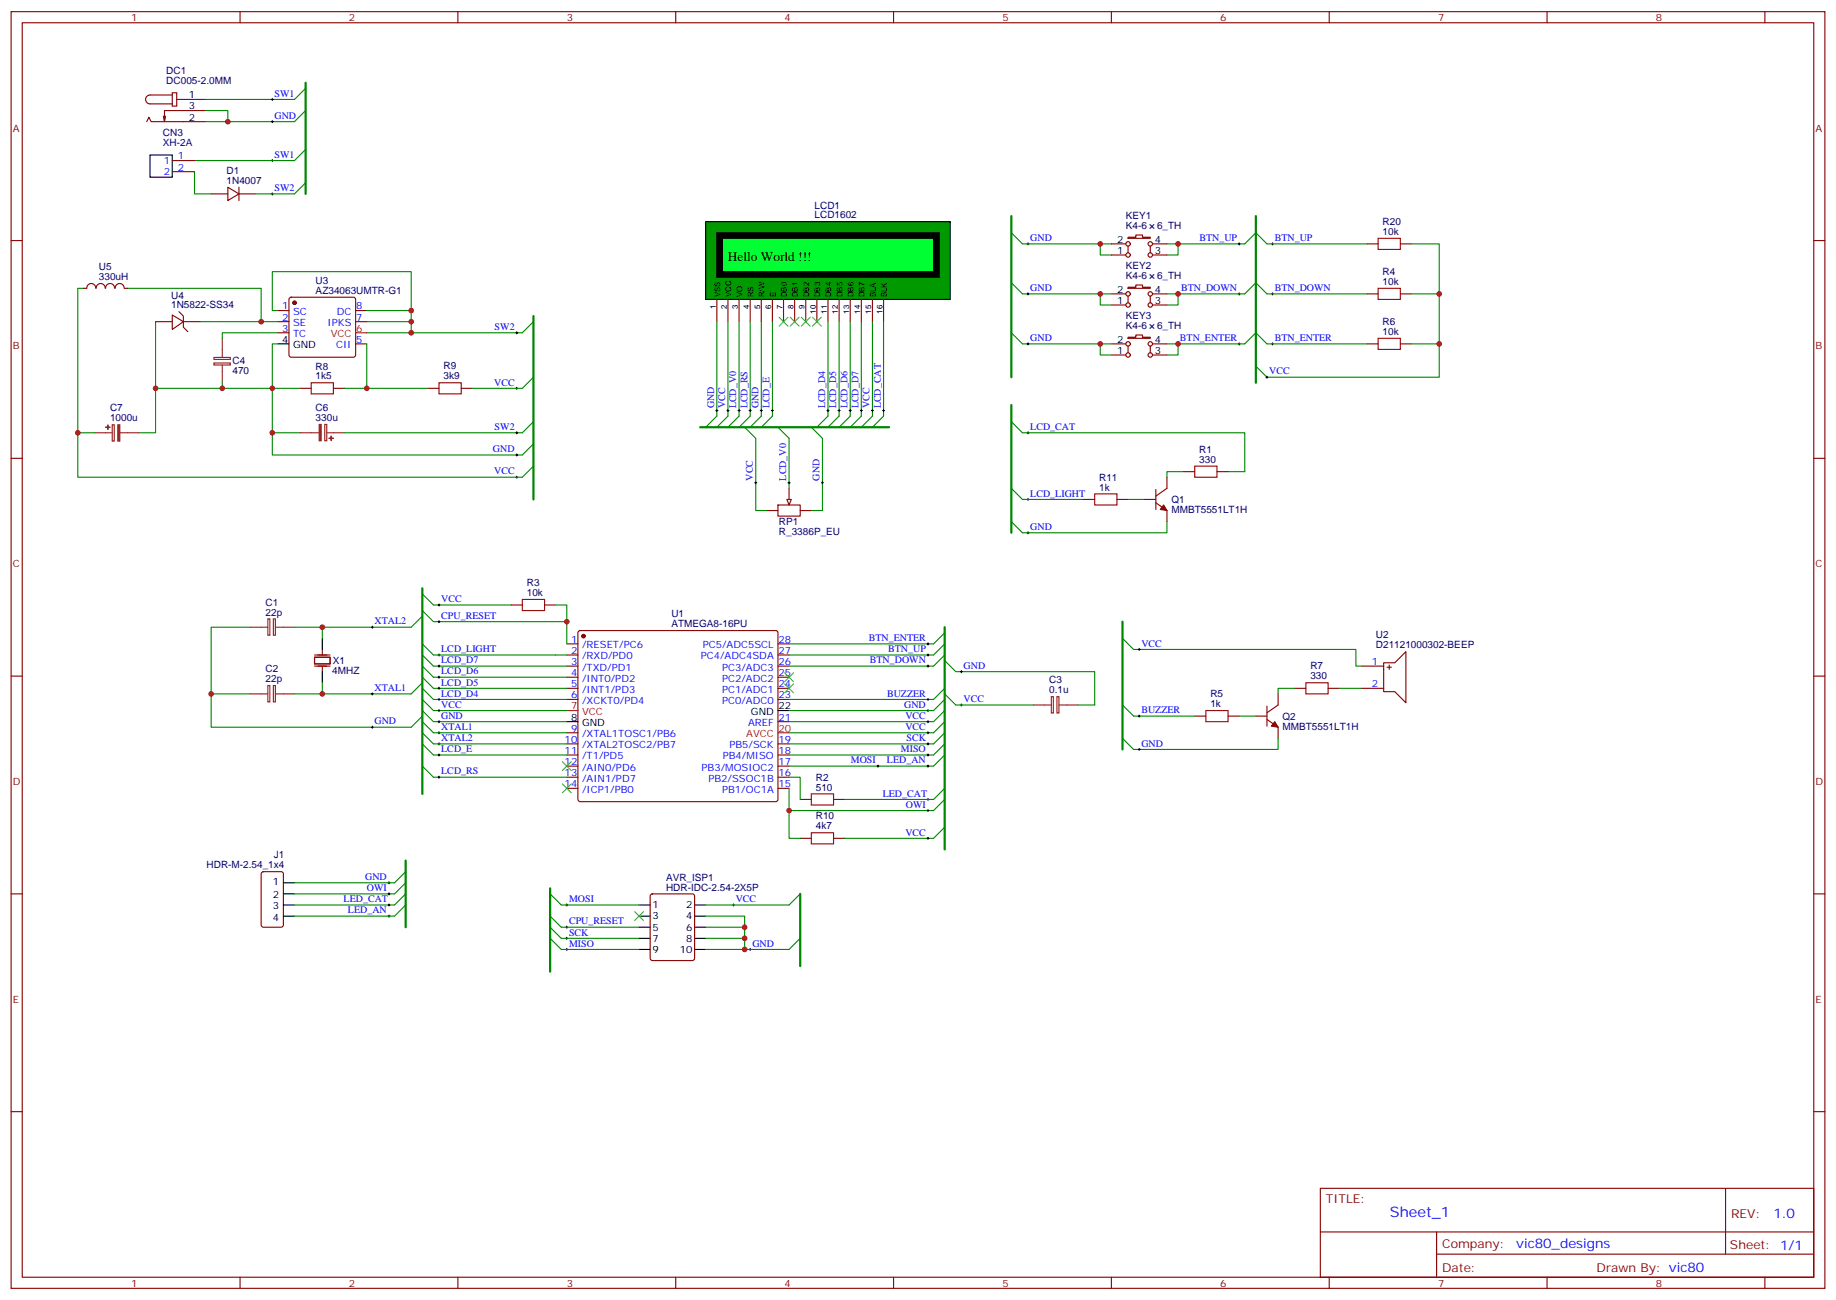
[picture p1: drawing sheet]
<svg xmlns="http://www.w3.org/2000/svg" width="583mm" height="413mm" viewBox="0 0 583 413" stroke-linecap="round" stroke-linejoin="round" font-family="sans-serif">
<g fill="none" stroke="#870000" stroke-width=".35">
<path d="M3.5 3.7h575.8v405.3h-575.8zM7.1 7.2h568.6v398.3h-568.6zM76.2 3.7v3.5M145.3 3.7v3.5M214.5 3.7v3.5M283.6 3.7v3.5M352.8 3.7v3.5M421.9 3.7v3.5M491.1 3.7v3.5M560.2 3.7v3.5M3.5 76.4h3.6M352.8 77.4h4.6"/>
<path d="M358.1 75.3h2.4v-.7h2.2v.7h2.4v.4h-7zM358.1 78.1v2.2M365.1 78.1v2.2M365.8 77.4h4.6M433.9 77.4h3.5M444.5 77.4h3.5M575.7 76.4h3.6M352.8 81h4.6M352.8 96.8h4.6M352.8 93.3h4.6M358.1 91.2h2.4v-.7h2.2v.7h2.4v.3h-7zM358.1 94v2.1"/>
<path d="M365.1 94v2.1M365.8 81h4.6M365.8 96.8h4.6M365.8 93.3h4.6M433.9 93.3h3.5M444.5 93.3h3.5M352.8 112.7h4.6M352.8 109.2h4.6M358.1 107.1h2.4v-.7h2.2v.7h2.4v.3h-7zM358.1 109.9v2.1M365.1 109.9v2.1M365.8 112.7h4.6"/>
<path d="M365.8 109.2h4.6M433.9 109.2h3.5M444.5 109.2h3.5M3.5 145.5h3.6M575.7 145.5h3.6M3.5 214.7h3.6M179.9 204.4h3.5M179.9 208h3.5M179.9 211.5h3.5M179.9 215h3.5M179.9 218.5h3.5M183.7 200.4l.4-.2h62.1l.5 .2 .2 .5v52.9l-.2 .5-.5 .2h-62.1l-.4-.2-.3-.5v-52.9z"/>
<path d="M246.9 204.4h3.6M246.9 208h3.6M246.9 211.5h3.6M246.9 215h3.6M246.9 218.5h3.6M575.7 214.7h3.6M179.9 222.1h3.5M179.9 232.7h3.5M179.9 236.2h3.5M179.9 239.7h3.5M246.9 222.1h3.6M246.9 236.2h3.6"/>
<path d="M246.9 239.7h3.6M246.9 229.1h3.6M179.9 243.2h3.5M179.9 246.8h3.5M179.9 250.3h3.5M246.9 243.2h3.6M246.9 246.8h3.6M246.9 250.3h3.6M3.5 283.8h3.6M206.6 284l.5-.2h12.7l.6 .4 .1 20.1-.5 .6-12.9 .1-.7-.5v-20zM575.7 283.8h3.6M3.5 353h3.6"/>
<path d="M575.7 353h3.6M419.1 377.3h156.6v28.2h-156.6zM547.7 377.3v20.9M419.1 391.1h156.5M456 398.2h119.6M456 391.1v14.2M76.2 405.5v3.5M145.3 405.5v3.5M214.5 405.5v3.5M283.6 405.5v3.5M352.8 405.5v3.5M421.9 405.5v3.5"/>
<path d="M491.1 405.5v3.5M560.2 405.5v3.5"/>
<circle cx="358.1" cy="77.4" r=".71"/>
<circle cx="365.1" cy="77.4" r=".71"/>
<circle cx="358.1" cy="81" r=".71"/>
<circle cx="358.1" cy="96.8" r=".71"/>
<circle cx="358.1" cy="93.3" r=".71"/>
<circle cx="365.1" cy="81" r=".71"/>
<circle cx="365.1" cy="96.8" r=".71"/>
<circle cx="365.1" cy="93.3" r=".71"/>
<circle cx="358.1" cy="109.2" r=".71"/>
<circle cx="358.1" cy="112.7" r=".71"/>
<circle cx="365.1" cy="112.7" r=".71"/>
<circle cx="365.1" cy="109.2" r=".71"/>
</g>
<circle cx="185.2" cy="202" r=".53" fill="#870000" stroke="#870000" stroke-width=".35"/>
<path d="M179.9 225.6h3.5M246.9 232.7h3.6" fill="none" stroke="#f00" stroke-width=".35"/>
<path d="M179.9 229.1h3.5M246.9 225.6h3.6M202.8 287.3h3.6M202.8 290.9h3.6M202.8 294.4h3.6M202.8 297.9h3.6M220.5 287.3h3.5M220.5 290.9h3.5M220.5 294.4h3.5M220.5 297.9h3.5M202.8 301.4h3.6M220.5 301.4h3.5" fill="none" stroke="#000" stroke-width=".35"/>
<path d="M321 68.6v51.2M398.6 68.6v52.9M134.1 186.8v65.3M299.9 199.1v70.6M174.6 282v26.5M254 283.8v22.9" fill="none" stroke="#008700" stroke-width=".71"/>
<g fill="none" stroke="#008700" stroke-width=".35">
<path d="M321 73.9l3.6 3.5h28.2M349.2 77.4v3.6h3.6M370.4 77.4h3.5v3.6h-3.5M373.9 77.4h21.2l3.5-3.5 3.6 3.5h31.7M448 77.4h8.8v42.4h-54.6l-3.6-3.6M321 89.8l3.6 3.5h28.2M349.2 93.3v3.5h3.6M370.4 93.3h3.5v3.5h-3.5M373.9 93.3h21.2l3.5-3.5 3.6 3.5h31.7M448 93.3h8.8M321 105.7l3.6 3.5h28.2M349.2 109.2v3.5h3.6"/>
<path d="M370.4 109.2h3.5v3.5h-3.5M373.9 109.2h21.2l3.5-3.5 3.6 3.5h31.7M448 109.2h8.8M134.1 193.9l3.5 3.5h42.3v7M134.1 204.4l3.5 3.6M134.1 208l3.5 3.5h42.3M134.1 211.5l3.5 3.5h42.3M134.1 215l3.5 3.5h42.3M134.1 218.5l3.5 3.6h42.3M299.9 200.9l-3.6 3.5h-45.8M299.9 204.4l-3.6 3.6h-45.8M299.9 218.5l-3.6 3.6h-45.8"/>
<path d="M299.9 208l-3.6 3.5h-45.8M134.1 222.1l3.5 3.5h42.3M134.1 225.6l3.5 3.5h42.3M134.1 236.2l3.5 3.5h42.3M299.9 222.1l-3.6 3.5h-45.8M299.9 225.6l-3.6 3.5h-45.8M299.9 229.1l-3.6 3.6h-45.8M299.9 239.7l-3.6 3.5h-45.8M299.9 236.2l-3.6 3.5h-45.8M299.9 232.7l-3.6 3.5h-45.8M134.1 243.2l3.5 3.6h42.3M250.5 250.3v7.1h45.8l3.6-3.6"/>
<path d="M299.9 250.3l-3.6 3.5M174.6 297.9l3.6 3.5h24.6M174.6 294.4l3.6 3.5h24.6M174.6 290.9l3.6 3.5h24.6M174.6 283.8l3.6 3.5h24.6M224 290.9h12.4v10.5M224 297.9h12.4M224 294.4h12.4M254 297.9l-3.5 3.5h-26.5M254 283.8l-3.5 3.5h-26.5"/>
</g>
<path d="M249.1 217.1l2.8 2.9M249.1 213.6l2.8 2.8M251.9 217.1l-2.8 2.9M251.9 213.6l-2.8 2.8M178.5 248.9l2.8 2.8M178.5 241.8l2.8 2.9M181.3 248.9l-2.8 2.8M181.3 241.8l-2.8 2.9M201.4 289.5l2.9 2.8M204.3 289.5l-2.9 2.8" fill="none" stroke="#3c3" stroke-width=".35"/>
<g fill="none" stroke="#000" stroke-width=".32">
<path d="M326 77.4h.7M326.3 77.1v.7M393 77.4h.7M393.3 77.1v.7M403.6 77.4h.7M403.9 77.1v.7M326 93.3h.7M326.3 93v.7M393 93.3h.7M393.3 93v.7M403.6 93.3h.7M403.9 93v.7"/>
<path d="M326 109.2h.7M326.3 108.8v.7M393 109.2h.7M393.3 108.8v.7M401.8 119.8h.7M402.2 119.4v.7M403.6 109.2h.7M403.9 108.8v.7M139 197.4h.7M139.3 197v.7M139 208h.7M139 215h.7"/>
<path d="M139 211.5h.7M139 218.5h.7M139.3 207.6v.7M139.3 211.1v.7M139.3 214.7v.7M139.3 218.2v.7M294.2 208h.7M294.2 211.5h.7M294.2 204.4h.7M294.6 204.1v.7M294.6 207.6v.7M294.6 211.1v.7"/>
<path d="M139 225.6h.7M139 229.1h.7M139 222.1h.7M139 239.7h.7M139.3 221.7v.7M139.3 225.2v.8M139.3 228.8v.7M139.3 239.4v.7M294.2 225.6h.7M294.2 229.1h.7M294.2 222.1h.7M294.2 239.7h.7"/>
<path d="M294.2 232.7h.7M294.2 236.2h.7M294.6 221.7v.7M294.6 225.2v.8M294.6 228.8v.7M294.6 232.3v.7M294.6 235.8v.7M294.6 239.4v.7M139 246.8h.7M139.3 246.4v.7M278.3 243.2h.7M278.7 242.9v.7"/>
<path d="M294.2 257.4h.7M294.2 253.8h.7M294.2 243.2h.7M294.6 242.9v.7M294.6 253.5v.7M294.6 257v.7M179.6 287.3h.7M179.6 297.9h.7M179.6 294.4h.7M179.9 287v.7M179.9 294v.7M179.9 297.6v.7"/>
<path d="M232.5 287.3h.7M232.8 287v.7M179.6 301.4h.7M179.9 301.1v.7M237.8 301.4h.7M238.1 301.1v.7"/>
</g>
<path d="M437.4 75.7h7.1v3.5h-7.1zM437.4 91.5h7.1v3.6h-7.1zM437.4 107.4h7.1v3.5h-7.1z" fill="none" stroke="#a10000" stroke-width=".35"/>
<path d="M224 70.4h77.6v24.7h-77.6z" fill="#090" stroke="#000" stroke-width=".35"/>
<g fill="none" stroke="#870000" stroke-width=".35">
<path d="M227.5 95.1v7M231.1 95.1v7M234.6 95.1v7M238.1 95.1v7M241.7 95.1v7M245.2 95.1v7M248.7 95.1v7M252.2 95.1v7M255.8 95.1v7M259.3 95.1v7M262.8 95.1v7M266.3 95.1v7"/>
<path d="M269.9 95.1v7M273.4 95.1v7M276.9 95.1v7M280.5 95.1v7"/>
</g>
<path d="M227.5 73.9h70.6v14.1h-70.6z" fill="#000" stroke="#000" stroke-width=".35"/>
<path d="M229.3 75.7h67v10.6h-67z" fill="none" stroke="#000" stroke-width=".35"/>
<path d="M229.3 75.7h67v10.6h-67z" fill="#0f3" stroke="#000" stroke-width=".35"/>
<path d="M222.2 135.6h60" fill="none" stroke="#008700" stroke-width=".71"/>
<g fill="none" stroke="#008700" stroke-width=".35">
<path d="M227.5 102.1v30l-3.5 3.5M231.1 102.1v30l-3.6 3.5M234.6 102.1v30l-3.5 3.5M238.1 102.1v30l-3.5 3.5M241.7 102.1v30l-3.6 3.5M245.2 102.1v30l-3.5 3.5M262.8 102.1v30l-3.5 3.5M266.3 102.1v30l-3.5 3.5M269.9 102.1v30l-3.6 3.5M273.4 102.1v30l-3.5 3.5M276.9 102.1v30l-3.5 3.5M280.5 102.1v30l-3.6 3.5"/>
<path d="M79.4 199.1h-12.4v31.8h63.5l3.6-3.5M134.1 188.6l3.5 3.5h24.7M134.1 195.6l-3.6 3.5h-37M176.4 192.1h3.5v5.3M134.1 216.8l-3.6 3.5h-37M137.6 208h42.3M299.9 209.7l3.5 3.6h44.1v10.5h-5.3M67 220.3h12.4M134.1 232.7l3.5 3.5h42.3M134.1 229.1l3.5 3.6h42.3M299.9 220.3l3.5 3.5h24.7M250.5 246.8h3.5v7"/>
<path d="M268.1 253.8h28.2"/>
</g>
<path d="M247.3 100.7l2.8 2.8M250.1 100.7l-2.8 2.8M250.8 100.7l2.8 2.8M253.6 100.7l-2.8 2.8M254.4 100.7l2.8 2.8M257.2 100.7l-2.8 2.8M257.9 100.7l2.8 2.8M260.7 100.7l-2.8 2.8" fill="none" stroke="#3c3" stroke-width=".35"/>
<g fill="none" stroke="#000" stroke-width=".32">
<path d="M227.2 130.4h.7M227.5 130v.7M230.7 130.4h.7M231.1 130v.7M234.2 130.4h.7M234.6 130v.7M237.8 130.4h.7M238.1 130v.7M241.3 130.4h.7M241.7 130v.7M244.8 130.4h.7M245.2 130v.7"/>
<path d="M262.5 130.4h.7M262.8 130v.7M266 130.4h.7M266.3 130v.7M269.5 130.4h.7M269.9 130v.7M273 130.4h.8M273.4 130v.7M276.6 130.4h.7M276.9 130v.7M280.1 130.4h.7M280.5 130v.7"/>
<path d="M117.8 199.1h.7M118.2 198.8v.7M139 192.1h.7M139.3 191.7v.7M118.2 220v.7M304.8 213.3h.7M305.2 212.9v.7M117.8 220.3h.7M117.8 230.9h.7M118.2 230.5v.7M139 236.2h.7M139 232.7h.7"/>
<path d="M139.3 232.3v.7M139.3 235.8v.7M304.8 223.8h.7M305.2 223.5v.7"/>
</g>
<path d="M165.8 190.3h7.1v3.6h-7.1zM257.5 252.1h7.1v3.5h-7.1z" fill="none" stroke="#a10000" stroke-width=".35"/>
<path d="M250.5 155v3.6M243.4 162.1h3.5M246.9 160.3h7.1v3.6h-7.1zM254 162.1h3.5M162.3 192.1h3.5M172.9 192.1h3.5M254 253.8h3.5M264.6 253.8h3.5" fill="none" stroke="#870000" stroke-width=".35"/>
<path d="M79.4 199.1h5.6M85 196.5h.7v5.2h-.7zM86.8 196.5h.6v5.2h-.6zM87.5 199.1h6M85 217.7h.7v5.1h-.7zM86.8 217.7h.6v5.1h-.6zM79.4 220.3h5.6M87.5 220.3h6M328.1 223.8h5.6M333.7 221.2h.7v5.2h-.7zM335.5 221.2h.6v5.2h-.6zM336.2 223.8h6" fill="none" stroke="#8c2424" stroke-width=".35"/>
<path d="M249.8 158.6h1.4l-.7 1.7z" fill="#f0f0f0" stroke="#870000" stroke-width=".35"/>
<g fill="none" stroke="#870000" stroke-width=".35">
<path d="M46.6 38.6l.7-1.4 .7 1.4h17.3M52.6 36.9l-.4 1.7M54.7 29.5h1.4v4.2h-1.4zM54.7 30.2h-7.1a1.41 1.41 0 0 0-1.4 1.4 1.41 1.41 0 0 0 1.4 1.4h7.1M56.1 31.6h9.2M65.3 35.1h-13.1v3.5l-.3-1.7M54.7 51h7M54.7 54.5h7M72.3 59.4l3.5 2.2-3.5 2.1zM75.8 59.4v4.3M67 61.6h5.3M75.8 61.6h5.3"/>
<path d="M26.5 91.5h1M27.6 91.5a1.41 1.41 0 0 1 1.4-1.5 1.41 1.41 0 0 1 1.4 1.5M30.6 91.5a1.41 1.41 0 0 1 1.4-1.5 1.41 1.41 0 0 1 1.4 1.5M33.5 91.5a1.41 1.41 0 0 1 1.4-1.5 1.41 1.41 0 0 1 1.4 1.5M36.6 91.5a1.41 1.41 0 0 1 1.4-1.5 1.41 1.41 0 0 1 1.4 1.5M39.5 91.5h1.1M56.8 99l1.4 1.4v3.5l1.4 1.4M88.2 98.6h3.5M92 94.6l.4-.2h19.8l.5 .2 .2 .5v17.6l-.2 .5-.5 .2h-19.8l-.5-.2-.2-.5v-17.6zM112.9 98.6h3.5M49.4 102.1h5.3M54.7 100l3.5 2.1-3.5 2.5z"/>
<path d="M58.2 102.1h5.3M88.2 102.1h3.5M88.2 105.7h3.5M112.9 102.1h3.5M112.9 109.2h3.5M95.2 123.3h3.6M105.8 123.3h3.6M135.8 123.3h3.5M146.4 123.3h3.5M344 158.6h3.5M354.5 158.6h3.6M363.4 158.6h3.5"/>
<path d="M366.9 159.6l3.5 2.5v3.5M366.9 155.4v6.3M370.4 151.5v3.5l-3.5 2.5M375.7 149.8h3.5M386.3 149.8h3.5M99.8 208.7h5v2.1h-5zM99.8 208h5M99.8 211.5h5M102.3 206.2v1.8M102.3 211.5v1.8M411 218.5h3.5M421.6 218.5h3.5"/>
<path d="M432.2 211.5h7M432.2 218.5h7M439.2 210.4h3.5l3.6-3.5v16.2l-3.6-3.5h-3.5zM440.3 211.8h1.4M441 211.1v1.4M379.2 227.4h3.6M389.8 227.4h3.5M398.6 227.4h3.6M402.2 228.4l3.5 2.5v3.5M402.2 224.2v6.3M405.7 220.3v3.5l-3.5 2.5M83.1 277l.5-.2h5.7l.6 .4 .1 16.5-.5 .6-5.9 .1-.6-.5-.1-16.4z"/>
<path d="M254 266.2h3.5M264.6 266.2h3.5"/>
</g>
<g fill="none" stroke="#000" stroke-width=".32">
<path d="M86.1 38.6h.7M86.1 31.6h.7M86.4 31.2v.7M86.4 38.3v.7M86.1 51h.7M86.4 50.6v.7M86.1 61.6h.7M86.4 61.2v.7M163.7 105.7h.7M164 105.3v.7M163.7 137.4h.7M163.7 123.3h.7"/>
<path d="M164 122.9v.7M164 137.1v.7M326 137.4h.7M326.3 137.1v.7M163.7 144.5h.7M163.7 151.5h.7M164 144.1v.7M164 151.2v.7M239.5 153.3h.7M239.9 152.9v.7M250.1 153.3h.7M250.5 152.9v.7"/>
<path d="M260.7 153.3h.7M261.1 152.9v.7M326 158.6h.7M326.3 158.2v.7M326 169.2h.7M326.3 168.8v.7M361.2 206.2h.7M361.6 205.8v.8M361.2 227.4h.7M361.2 237.9h.7M361.6 227v.7M361.6 237.6v.7"/>
<path d="M123.5 279.9v.7M294.2 266.2h.7M294.6 265.8v.7M123.1 280.3h.7M123.1 290.9h.7M123.1 287.3h.7M123.1 283.8h.7M123.5 283.5v.7M123.5 287v.7M123.5 290.5v.7"/>
</g>
<g fill="none" stroke="#008700" stroke-width=".35">
<path d="M65.3 35.1h7v3.5h21.2l3.5-3.5M65.3 38.6h7M97 28l-3.5 3.6h-28.2M61.7 54.5v7.1h5.3M97 47.4l-3.5 3.6h-31.8M97 58l-3.5 3.6h-12.4M26.5 91.5h-1.8v45.9h5.3M40.6 91.5h42.3v10.6M88.2 98.6h-1.8v-12.3h44.1v12.3h-14.1M130.5 98.6v7.1h-14.1M49.4 102.1v21.2h21.2M63.5 102.1h24.7"/>
<path d="M88.2 109.2h-1.8v14.1h8.8M88.2 105.7h-17.6v1.7M116.4 109.2v14.1h-7M116.4 102.1h14.1M169.3 119.8l-3.5 3.5h-15.9M169.3 102.1l-3.5 3.6h-35.3M24.7 137.4v14.1h141.1l3.5-3.5M49.4 123.3v14.1h-5.3M70.6 121.5v1.8h15.8v14.1h8.8M86.4 137.4v7.1h79.4l3.5-3.6M116.4 123.3h19.4M169.3 133.9l-3.5 3.5h-56.4"/>
<path d="M236.4 135.6l3.5 3.6v22.9h3.5M246.9 135.6l3.6 3.6v15.8M257.5 135.6l3.6 3.6v22.9h-3.6M321 133.9l3.6 3.5h70.5v12.4h-5.3M321 155l3.6 3.6h19.4M358.1 158.6h5.3M375.7 149.8h-5.3v1.7M321 165.6l3.6 3.6h45.8v-3.6M102.3 199.1v3.6M102.3 216.8v3.5M356.3 202.7l3.5 3.5h70.6v5.3h1.8M411 218.5h-5.3v1.8"/>
<path d="M425.1 218.5h7.1M356.3 234.4l3.5 3.5h45.9v-3.5M356.3 223.8l3.5 3.6h19.4M393.3 227.4h5.3M250.5 257.4v8.8h3.5M128.8 276.8l-3.6 3.5h-31.7M299.9 262.6l-3.6 3.6h-28.2M128.8 280.3l-3.6 3.5h-31.7M128.8 283.8l-3.6 3.5h-31.7M128.8 287.3l-3.6 3.6h-31.7"/>
</g>
<path d="M97 26.3v35.3M169.3 100.4v58.2M321 128.6v40.6M356.3 197.4v40.5M128.8 273.2v21.2" fill="none" stroke="#008700" stroke-width=".71"/>
<path d="M47.6 49.2h7.1v7.1h-7.1zM88.2 109.2h3.5M102.3 202.7v3.5M102.3 213.3v3.5M90 280.3h3.5M90 283.8h3.5M90 287.3h3.5M90 290.9h3.5" fill="none" stroke="#000" stroke-width=".35"/>
<g fill="#870000" stroke="#870000" stroke-width=".35">
<path d="M404.6 229.1l1.1 1.8-2.1-.4z"/>
<path d="M369.4 160.3l1 1.8-2.1-.4z"/>
<circle cx="93.5" cy="96.1" r=".53"/>
</g>
<path d="M98.8 121.5h7v3.6h-7zM139.3 121.5h7.1v3.6h-7.1zM347.5 156.8h7v3.5h-7zM379.2 148h7.1v3.5h-7.1zM414.5 216.8h7.1v3.5h-7.1zM382.8 225.6h7v3.5h-7zM257.5 264.4h7.1v3.5h-7.1z" fill="none" stroke="#a10000" stroke-width=".35"/>
<path d="M112.9 105.7h3.5" fill="none" stroke="#f00" stroke-width=".35"/>
<path d="M67.9 113.5h5.2v.6h-5.2zM67.9 115.3h5.2v.6h-5.2zM70.6 107.4v6M70.6 115.9v5.6M30 137.4h5.6M35.6 134.9h.7v5.2h-.7zM38.1 137.4h6M95.2 137.4h6M103.1 134.8h.6v5.1h-.6zM103.7 137.4h5.7" fill="none" stroke="#8c2424" stroke-width=".35"/>
<g fill="#8c2424" stroke="#8c2424" stroke-width=".35">
<path d="M101.3 134.8h.7v5.1h-.7z"/>
<path d="M105.1 138.5v1.4z"/>
<path d="M104.4 139.1l1.4 .1z"/>
<path d="M37.4 134.9h.6v5.2h-.6z"/>
<path d="M34.2 134.9l.1 1.4z"/>
<path d="M33.5 135.6l1.4 .1z"/>
</g>
<g fill="#c00">
<circle cx="373.9" cy="77.4" r=".88"/>
<circle cx="349.3" cy="77.4" r=".88"/>
<circle cx="349.3" cy="93.3" r=".88"/>
<circle cx="373.9" cy="93.3" r=".88"/>
<circle cx="349.3" cy="109.2" r=".88"/>
<circle cx="373.9" cy="109.2" r=".88"/>
<circle cx="456.8" cy="93.3" r=".88"/>
<circle cx="456.8" cy="109.2" r=".88"/>
<circle cx="236.4" cy="297.9" r=".88"/>
<circle cx="236.4" cy="294.4" r=".88"/>
<circle cx="236.4" cy="301.4" r=".88"/>
<circle cx="67" cy="220.3" r=".88"/>
<circle cx="179.9" cy="197.4" r=".88"/>
<circle cx="72.3" cy="38.6" r=".88"/>
<circle cx="102.3" cy="199.1" r=".88"/>
<circle cx="102.3" cy="220.3" r=".88"/>
<circle cx="86.4" cy="123.3" r=".88"/>
<circle cx="82.9" cy="102.1" r=".88"/>
<circle cx="70.6" cy="123.3" r=".88"/>
<circle cx="49.4" cy="123.3" r=".88"/>
<circle cx="86.4" cy="137.4" r=".88"/>
<circle cx="24.7" cy="137.4" r=".88"/>
<circle cx="116.4" cy="123.3" r=".88"/>
<circle cx="130.5" cy="98.6" r=".88"/>
<circle cx="130.5" cy="102.1" r=".88"/>
<circle cx="130.5" cy="105.7" r=".88"/>
<circle cx="250.5" cy="257.4" r=".88"/>
</g>
<text font-size="4.6" fill="#00f" x="441.2" y="386.3">Sheet_1</text>
<text font-size="4.2" x="231.1" y="82.7">Hello World !!!</text>
<g font-size="4.2" fill="#00f">
<text x="562.9" y="386.6">1.0</text>
<text x="481.3" y="396.1">vic80_designs</text>
</g>
<g font-size="3.9" fill="#800">
<text x="420.9" y="381.9">TITLE:</text>
<text x="549.5" y="386.6">REV:</text>
<text x="457.8" y="396.1">Company:</text>
<text x="549.1" y="396.7">Sheet: 1/1</text>
<text x="457.8" y="403.8">Date:</text>
<text x="506.8" y="403.8">Drawn By: vic80</text>
</g>
<g font-size="3.2" fill="#800">
<text x="41.6" y="6.7">1</text>
<text x="110.8" y="6.7">2</text>
<text x="179.9" y="6.7">3</text>
<text x="249.1" y="6.7">4</text>
<text x="318.2" y="6.7">5</text>
<text x="387.3" y="6.7">6</text>
<text x="456.5" y="6.7">7</text>
<text x="525.6" y="6.7">8</text>
<text x="4.1" y="41.8">A</text>
<text x="576.3" y="41.8">A</text>
<text x="4.1" y="110.9">B</text>
<text x="576.3" y="110.9">B</text>
<text x="4.1" y="180.1">C</text>
<text x="576.3" y="180.1">C</text>
<text x="4.1" y="249.2">D</text>
<text x="576.3" y="249.2">D</text>
<text x="4.1" y="318.4">E</text>
<text x="576.3" y="318.4">E</text>
<text x="41.6" y="408.5">1</text>
<text x="110.8" y="408.5">2</text>
<text x="179.9" y="408.5">3</text>
<text x="249.1" y="408.5">4</text>
<text x="318.2" y="408.5">5</text>
<text x="387.3" y="408.5">6</text>
<text x="456.5" y="408.5">7</text>
<text x="525.6" y="408.5">8</text>
</g>
<g font-size="3.2" fill="#000080">
<text x="52.8" y="23.6">DC1</text>
<text x="52.8" y="26.8">DC005-2.0MM</text>
<text x="51.7" y="46.4">XH-2A</text>
<text x="51.7" y="43.2">CN3</text>
<text x="71.9" y="58.4">1N4007</text>
<text x="71.9" y="55.3">D1</text>
<text x="258.6" y="69.3">LCD1602</text>
<text x="258.6" y="66.4">LCD1</text>
<text x="357.4" y="69.7">KEY1</text>
<text x="438.9" y="71.4">R20</text>
<text x="357.4" y="72.8">K4-6</text>
<text x="367.3" y="72.8">6_TH</text>
<text x="438.9" y="74.6">10k</text>
<text x="31.4" y="89">330uH</text>
<text x="31.4" y="85.8">U5</text>
<text x="357.4" y="88.7">K4-6</text>
<text x="357.4" y="85.5">KEY2</text>
<text x="367.3" y="88.7">6_TH</text>
<text x="438.9" y="87.3">R4</text>
<text x="54.3" y="94.8">U4</text>
<text x="100.2" y="93.3">AZ34063UMTR-G1</text>
<text x="100.2" y="90.1">U3</text>
<text x="438.9" y="90.5">10k</text>
<text x="54.3" y="97.9">1N5822-SS34</text>
<text x="357.4" y="101.4">KEY3</text>
<text x="357.4" y="104.6">K4-6</text>
<text x="367.3" y="104.6">6_TH</text>
<text x="438.9" y="106.4">10k</text>
<text x="438.9" y="103.2">R6</text>
<text x="73.8" y="118.8">470</text>
<text x="73.8" y="115.6">C4</text>
<text x="100.2" y="117.4">R8</text>
<text x="140.8" y="117.3">R9</text>
<text x="100.2" y="120.5">1k5</text>
<text x="140.8" y="120.5">3k9</text>
<text x="34.9" y="130.6">C7</text>
<text x="100.2" y="130.5">C6</text>
<text x="34.9" y="133.8">1000u</text>
<text x="100.2" y="133.7">330u</text>
<text x="380.7" y="143.8">R1</text>
<text x="380.7" y="146.9">330</text>
<text x="348.9" y="155.8">1k</text>
<text x="348.9" y="152.6">R11</text>
<text x="371.8" y="159.7">Q1</text>
<text x="247.3" y="166.7">RP1</text>
<text x="371.8" y="162.9">MMBT5551LT1H</text>
<text x="247.3" y="169.9">R_3386P_EU</text>
<text x="167.2" y="189.3">10k</text>
<text x="167.2" y="186.1">R3</text>
<text x="84.3" y="195.4">22p</text>
<text x="84.3" y="192.3">C1</text>
<text x="213.1" y="196">U1</text>
<text x="213.1" y="199.1">ATMEGA8-16PU</text>
<text x="436.8" y="202.7">U2</text>
<text x="436.8" y="205.8">D21121000302-BEEP</text>
<text x="84.3" y="213.4">C2</text>
<text x="105.5" y="214">4MHZ</text>
<text x="105.6" y="210.9">X1</text>
<text x="415.9" y="215.7">330</text>
<text x="415.9" y="212.5">R7</text>
<text x="84.3" y="216.6">22p</text>
<text x="333" y="220.1">0.1u</text>
<text x="333" y="217">C3</text>
<text x="384.2" y="221.4">R5</text>
<text x="384.2" y="224.5">1k</text>
<text x="407.1" y="231.7">MMBT5551LT1H</text>
<text x="407.1" y="228.5">Q2</text>
<text x="259" y="251">510</text>
<text x="259" y="247.8">R2</text>
<text x="258.9" y="263.3">4k7</text>
<text x="258.9" y="260.1">R10</text>
<text x="65.6" y="275.7">HDR-M-2.54_1x4</text>
<text x="86.9" y="272.5">J1</text>
<text x="211.4" y="279.6">AVR_ISP1</text>
<text x="211.4" y="282.8">HDR-IDC-2.54-2X5P</text>
</g>
<g font-size="3.2">
<text x="60" y="34.7">3</text>
<text x="60" y="31.2">1</text>
<text x="60" y="38.3">2</text>
<text x="354.6" y="77.1">2</text>
<text x="366.5" y="77.1">4</text>
<text x="354.6" y="80.6">1</text>
<text x="366.5" y="80.6">3</text>
<text x="354.6" y="93">2</text>
<text x="366.5" y="93">4</text>
<text x="354.6" y="96.5">1</text>
<text x="366.5" y="96.5">3</text>
<text x="89.5" y="108.8">4</text>
<text x="93" y="110.6">GND</text>
<text x="354.6" y="112.4">1</text>
<text x="354.6" y="108.8">2</text>
<text x="366.5" y="112.4">3</text>
<text x="366.5" y="108.8">4</text>
<text x="238.4" y="227">GND</text>
<text x="247.1" y="225.2">22</text>
<text x="181.3" y="228.8">8</text>
<text x="184.7" y="230.5">GND</text>
<text x="86.6" y="281">1</text>
<text x="86.6" y="285.2">2</text>
<text x="86.6" y="288.7">3</text>
<text x="86.6" y="292.3">4</text>
<text x="207.1" y="288.4">1</text>
<text x="207.1" y="291.9">3</text>
<text x="217.8" y="288.4">2</text>
<text x="217.8" y="291.9">4</text>
<text x="207.1" y="295.5">5</text>
<text x="207.1" y="299">7</text>
<text x="217.8" y="295.5">6</text>
<text x="217.8" y="299">8</text>
<text x="207.1" y="302.5">9</text>
<text x="215.7" y="302.5">10</text>
</g>
<g font-size="3.2" fill="#00f">
<text x="87.1" y="30.7">SW1</text>
<text x="87.1" y="37.7">GND</text>
<text x="52" y="52">1</text>
<text x="56.4" y="50.6">1</text>
<text x="87.1" y="50.1">SW1</text>
<text x="52" y="55.6">2</text>
<text x="56.4" y="54.2">2</text>
<text x="87.1" y="60.7">SW2</text>
<text x="327" y="76.6">GND</text>
<text x="380.7" y="76.6">BTN_UP</text>
<text x="404.6" y="76.6">BTN_UP</text>
<text x="327" y="92.4">GND</text>
<text x="374.9" y="92.4">BTN_DOWN</text>
<text x="404.6" y="92.4">BTN_DOWN</text>
<text x="89.5" y="98.2">1</text>
<text x="89.5" y="101.8">2</text>
<text x="93" y="100">SC</text>
<text x="106.9" y="100">DC</text>
<text x="113.1" y="101.8">7</text>
<text x="113.1" y="98.2">8</text>
<text x="89.5" y="105.3">3</text>
<text x="93" y="103.5">SE</text>
<text x="93" y="107.1">TC</text>
<text x="104" y="103.5">IPKS</text>
<text x="157" y="104.8">SW2</text>
<text x="106.7" y="110.6">CII</text>
<text x="113.1" y="108.8">5</text>
<text x="327" y="108.3">GND</text>
<text x="374.5" y="108.3">BTN_ENTER</text>
<text x="404.6" y="108.3">BTN_ENTER</text>
<text x="402.9" y="118.9">VCC</text>
<text x="156.9" y="122.4">VCC</text>
<text x="226.7" y="129.6" transform="rotate(-90 226.7 129.6)">GND</text>
<text x="230.2" y="129.6" transform="rotate(-90 230.2 129.6)">VCC</text>
<text x="233.7" y="129.6" transform="rotate(-90 233.7 129.6)">LCD_V0</text>
<text x="237.2" y="129.6" transform="rotate(-90 237.2 129.6)">LCD_RS</text>
<text x="240.8" y="129.6" transform="rotate(-90 240.8 129.6)">GND</text>
<text x="244.3" y="129.6" transform="rotate(-90 244.3 129.6)">LCD_E</text>
<text x="261.9" y="129.6" transform="rotate(-90 261.9 129.6)">LCD_D4</text>
<text x="265.5" y="129.6" transform="rotate(-90 265.5 129.6)">LCD_D5</text>
<text x="269" y="129.6" transform="rotate(-90 269 129.6)">LCD_D6</text>
<text x="272.5" y="129.6" transform="rotate(-90 272.5 129.6)">LCD_D7</text>
<text x="276" y="129.6" transform="rotate(-90 276 129.6)">VCC</text>
<text x="279.6" y="129.6" transform="rotate(-90 279.6 129.6)">LCD_CAT</text>
<text x="157" y="136.5">SW2</text>
<text x="327" y="136.5">LCD_CAT</text>
<text x="156.5" y="143.6">GND</text>
<text x="156.9" y="150.6">VCC</text>
<text x="239" y="152.6" transform="rotate(-90 239 152.6)">VCC</text>
<text x="249.6" y="152.6" transform="rotate(-90 249.6 152.6)">LCD_V0</text>
<text x="260.2" y="152.6" transform="rotate(-90 260.2 152.6)">GND</text>
<text x="327" y="157.7">LCD_LIGHT</text>
<text x="327" y="168.3">GND</text>
<text x="140.1" y="191.2">VCC</text>
<text x="140.1" y="196.5">CPU_RESET</text>
<text x="118.9" y="198.3">XTAL2</text>
<text x="275.8" y="203.6">BTN_ENTER</text>
<text x="140.1" y="207.1">LCD_LIGHT</text>
<text x="181.3" y="204.1">1</text>
<text x="181.3" y="207.6">2</text>
<text x="184.7" y="205.8">/RESET/PC6</text>
<text x="184.7" y="209.4">/RXD/PD0</text>
<text x="222.4" y="209.4">PC4/ADC4SDA</text>
<text x="223.1" y="205.8">PC5/ADC5SCL</text>
<text x="247.1" y="207.6">27</text>
<text x="247.1" y="204.1">28</text>
<text x="281.9" y="207.1">BTN_UP</text>
<text x="362.3" y="205.3">VCC</text>
<text x="140.1" y="214.1">LCD_D6</text>
<text x="140.1" y="210.6">LCD_D7</text>
<text x="181.3" y="211.1">3</text>
<text x="181.3" y="214.7">4</text>
<text x="184.7" y="212.9">/TXD/PD1</text>
<text x="229.2" y="212.9">PC3/ADC3</text>
<text x="247.1" y="214.7">25</text>
<text x="247.1" y="211.1">26</text>
<text x="276.1" y="210.6">BTN_DOWN</text>
<text x="305.9" y="212.4">GND</text>
<text x="435.4" y="211.1">1</text>
<text x="118.9" y="219.4">XTAL1</text>
<text x="140.1" y="217.7">LCD_D5</text>
<text x="140.1" y="221.2">LCD_D4</text>
<text x="181.3" y="218.2">5</text>
<text x="181.3" y="221.7">6</text>
<text x="184.7" y="216.4">/INT0/PD2</text>
<text x="184.7" y="220">/INT1/PD3</text>
<text x="229.2" y="220">PC1/ADC1</text>
<text x="229.2" y="216.4">PC2/ADC2</text>
<text x="247.1" y="221.7">23</text>
<text x="247.1" y="218.2">24</text>
<text x="281.6" y="221.2">BUZZER</text>
<text x="435.4" y="218.2">2</text>
<text x="140.1" y="224.7">VCC</text>
<text x="184.7" y="223.5">/XCKT0/PD4</text>
<text x="229.2" y="223.5">PC0/ADC0</text>
<text x="287" y="224.7">GND</text>
<text x="305.9" y="223">VCC</text>
<text x="362.3" y="226.5">BUZZER</text>
<text x="118.9" y="230">GND</text>
<text x="140.1" y="228.2">GND</text>
<text x="140.1" y="231.8">XTAL1</text>
<text x="181.3" y="232.3">9</text>
<text x="237.4" y="230.5">AREF</text>
<text x="247.1" y="228.8">21</text>
<text x="287.4" y="228.2">VCC</text>
<text x="287.4" y="231.8">VCC</text>
<text x="140.1" y="238.8">LCD_E</text>
<text x="140.1" y="235.3">XTAL2</text>
<text x="179.2" y="235.8">10</text>
<text x="179.2" y="239.4">11</text>
<text x="184.7" y="234.1">/XTAL1TOSC1/PB6</text>
<text x="184.7" y="237.6">/XTAL2TOSC2/PB7</text>
<text x="231.5" y="237.6">PB5/SCK</text>
<text x="247.1" y="239.4">18</text>
<text x="247.1" y="235.8">19</text>
<text x="286" y="238.8">MISO</text>
<text x="287.7" y="235.3">SCK</text>
<text x="362.3" y="237.1">GND</text>
<text x="140.1" y="245.9">LCD_RS</text>
<text x="179.2" y="242.9">12</text>
<text x="184.7" y="241.1">/T1/PD5</text>
<text x="184.7" y="244.7">/AIN0/PD6</text>
<text x="222.7" y="244.7">PB3/MOSIOC2</text>
<text x="229.4" y="241.1">PB4/MISO</text>
<text x="247.1" y="242.9">17</text>
<text x="270.1" y="242.4">MOSI</text>
<text x="281.5" y="242.4">LED_AN</text>
<text x="179.2" y="246.4">13</text>
<text x="179.2" y="249.9">14</text>
<text x="184.7" y="248.2">/AIN1/PD7</text>
<text x="184.7" y="251.7">/ICP1/PB0</text>
<text x="224.8" y="248.2">PB2/SSOC1B</text>
<text x="229.2" y="251.7">PB1/OC1A</text>
<text x="247.1" y="249.9">15</text>
<text x="247.1" y="246.4">16</text>
<text x="280.2" y="252.9">LED_CAT</text>
<text x="287.5" y="256.5">OWI</text>
<text x="287.4" y="265.3">VCC</text>
<text x="115.9" y="279.4">GND</text>
<text x="109.1" y="286.5">LED_CAT</text>
<text x="116.4" y="282.9">OWI</text>
<text x="180.6" y="286.5">MOSI</text>
<text x="233.5" y="286.5">VCC</text>
<text x="110.4" y="290">LED_AN</text>
<text x="180.6" y="293.5">CPU_RESET</text>
<text x="180.6" y="297">SCK</text>
<text x="180.6" y="300.6">MISO</text>
<text x="238.8" y="300.6">GND</text>
</g>
<g font-size="3.2" fill="#f00">
<text x="105" y="107.1">VCC</text>
<text x="113.1" y="105.3">6</text>
<text x="181.3" y="225.2">7</text>
<text x="184.7" y="227">VCC</text>
<text x="247.1" y="232.3">20</text>
<text x="236.9" y="234.1">AVCC</text>
</g>
<g font-size="2.5">
<text x="228.6" y="94.4" transform="rotate(-90 228.6 94.4)">VSS</text>
<text x="232.1" y="94.4" transform="rotate(-90 232.1 94.4)">VCC</text>
<text x="235.7" y="94.4" transform="rotate(-90 235.7 94.4)">VO</text>
<text x="239.2" y="94.4" transform="rotate(-90 239.2 94.4)">RS</text>
<text x="242.7" y="94.4" transform="rotate(-90 242.7 94.4)">R/W</text>
<text x="246.2" y="94.4" transform="rotate(-90 246.2 94.4)">E</text>
<text x="249.8" y="94.4" transform="rotate(-90 249.8 94.4)">DB0</text>
<text x="253.3" y="94.4" transform="rotate(-90 253.3 94.4)">DB1</text>
<text x="256.8" y="94.4" transform="rotate(-90 256.8 94.4)">DB2</text>
<text x="260.3" y="94.4" transform="rotate(-90 260.3 94.4)">DB3</text>
<text x="263.9" y="94.4" transform="rotate(-90 263.9 94.4)">DB4</text>
<text x="267.4" y="94.4" transform="rotate(-90 267.4 94.4)">DB5</text>
<text x="270.9" y="94.4" transform="rotate(-90 270.9 94.4)">DB6</text>
<text x="274.5" y="94.4" transform="rotate(-90 274.5 94.4)">DB7</text>
<text x="278" y="94.4" transform="rotate(-90 278 94.4)">BLA</text>
<text x="281.5" y="94.4" transform="rotate(-90 281.5 94.4)">BLK</text>
<text x="227.2" y="98.2" transform="rotate(-90 227.2 98.2)">1</text>
<text x="230.7" y="98.2" transform="rotate(-90 230.7 98.2)">2</text>
<text x="234.2" y="98.2" transform="rotate(-90 234.2 98.2)">3</text>
<text x="237.8" y="98.2" transform="rotate(-90 237.8 98.2)">4</text>
<text x="241.3" y="98.2" transform="rotate(-90 241.3 98.2)">5</text>
<text x="244.8" y="98.2" transform="rotate(-90 244.8 98.2)">6</text>
<text x="248.4" y="98.2" transform="rotate(-90 248.4 98.2)">7</text>
<text x="251.9" y="98.2" transform="rotate(-90 251.9 98.2)">8</text>
<text x="255.4" y="98.2" transform="rotate(-90 255.4 98.2)">9</text>
<text x="258.9" y="99.6" transform="rotate(-90 258.9 99.6)">10</text>
<text x="262.5" y="99.6" transform="rotate(-90 262.5 99.6)">11</text>
<text x="266" y="99.6" transform="rotate(-90 266 99.6)">12</text>
<text x="269.5" y="99.6" transform="rotate(-90 269.5 99.6)">13</text>
<text x="273" y="99.6" transform="rotate(-90 273 99.6)">14</text>
<text x="276.6" y="99.6" transform="rotate(-90 276.6 99.6)">15</text>
<text x="280.1" y="99.6" transform="rotate(-90 280.1 99.6)">16</text>
</g>
</svg>
